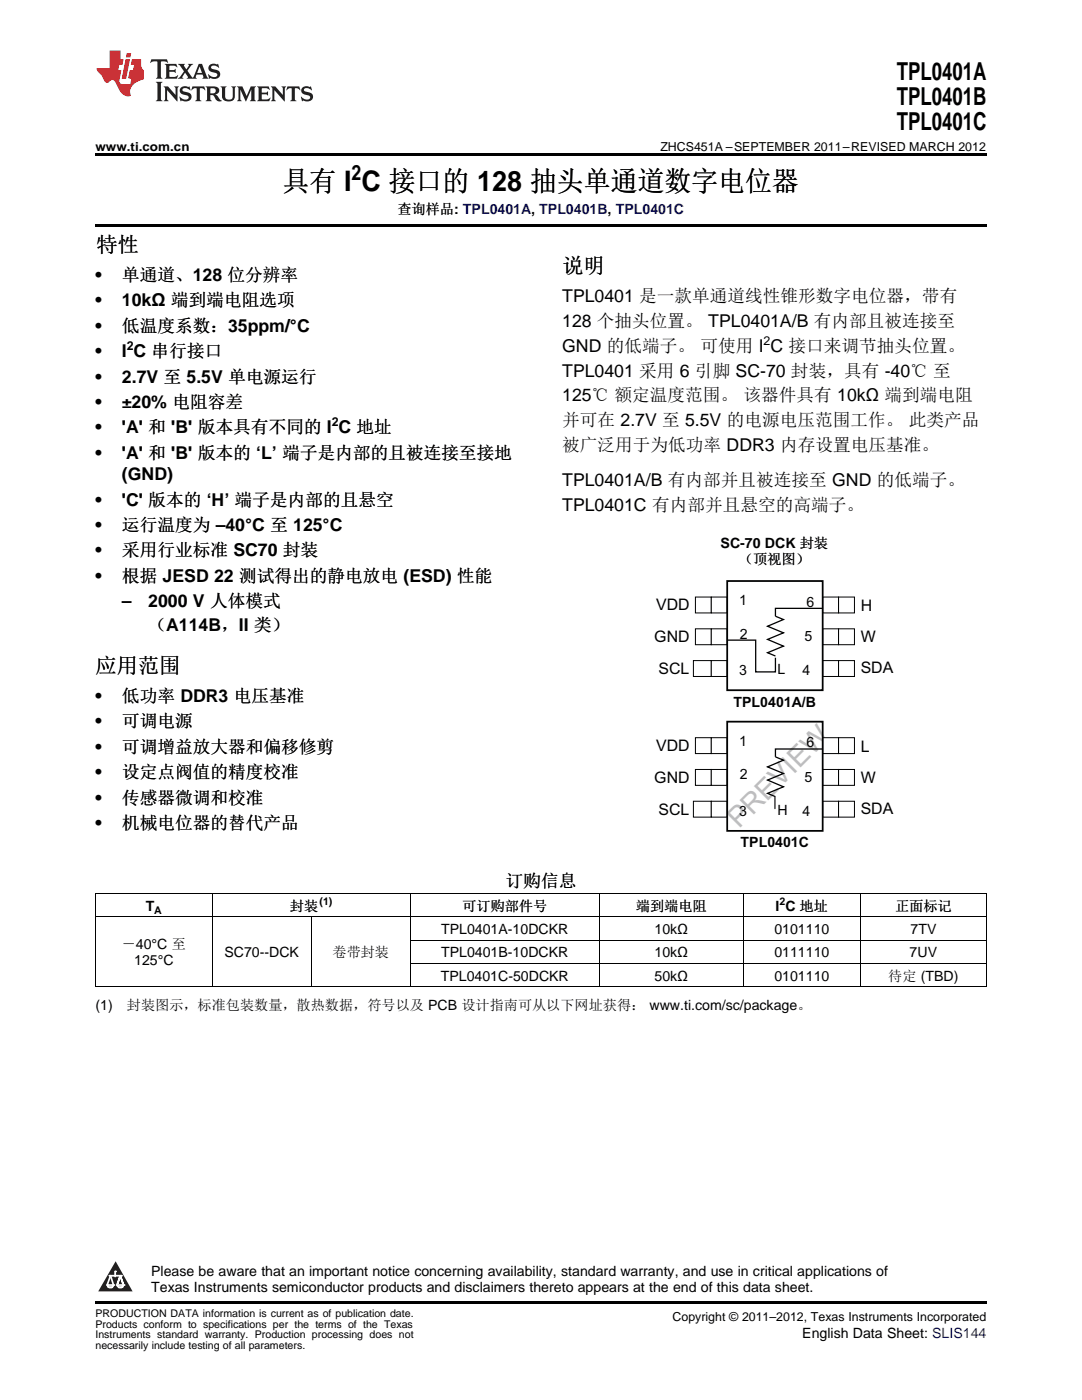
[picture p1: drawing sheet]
<svg xmlns="http://www.w3.org/2000/svg" width="216mm" height="279mm" viewBox="0 0 216 279" stroke-linecap="round" stroke-linejoin="round" font-family="sans-serif">
<path d="M30.2 11.8l-.2 .8a1.31 1.31 0 0 1 1.4-.3v2.9l-.3 .5h1.3l-.3-.5v-2.7l.3-.3a1.09 1.09 0 0 1 1.1 .4l-.2-.8zM32.9 12.8l.3 .4v2l-.3 .5h2.4l.2-.7a1.48 1.48 0 0 1-1.7 .3v-1l1 .1 .2 .2v-.9l-.2 .3h-1v-.7l.2-.2a1.73 1.73 0 0 1 1.4 .3l-.2-.6zM35.5 12.8l1.2 1.4-.7 1-.5 .5h1.1l-.2-.3 .5-.9 .6 .9-.2 .3h2l-.3-.3 .2-.5h1.2l.2 .5-.2 .3h1.2l-.3-.4-1-2.5h-.6l-1.3 2.7-1-1.4 1.1-1.3h-1l.2 .2-.5 .9-.5-.9 .2-.2zM39.8 13.3l.5 1.3h-1zM41.9 12.9a.83 .83 0 0 0-.3 1 .83 .83 0 0 0 .8 .5l.8 .2 .2 .3a1 1 0 0 1-1 .5 1 1 0 0 1-.8-.6l.1 .9 .2-.1a1.65 1.65 0 0 0 2-.5 .89 .89 0 0 0-.8-1.2l-.8-.2-.2-.3a.91 .91 0 0 1 1.6 .2l-.2-.8h-.4a1.34 1.34 0 0 0-1.2 .1zM31.1 16.3l.3 .5v2.9l-.3 .5h1.3l-.3-.5v-2.9l.3-.5zM32.7 17.2l.2 .5v2l-.2 .5h.9l-.3-.5 .1-1.7 2 2.2v-2.5l.3-.5h-.9l.2 .3v1.4l-1.5-1.7zM36.2 17.4a.83 .83 0 0 0-.3 .9 .83 .83 0 0 0 .8 .6l.8 .2 .2 .3a1 1 0 0 1-1 .5 1 1 0 0 1-.8-.6l.1 .9 .2-.1a1.66 1.66 0 0 0 2-.5 .89 .89 0 0 0-.9-1.2l-.7-.2-.2-.3a.91 .91 0 0 1 1.6 .2l-.2-.9-.4 .1a1.36 1.36 0 0 0-1.2 .1zM38.4 17.2l-.2 .9a.61 .61 0 0 1 1.1-.3v1.9l-.4 .5h1.3l-.3-.5v-1.9l.2-.2a.81 .81 0 0 1 .8 .5l-.1-.9zM41 17.2l.3 .5v2l-.3 .5h1.3l-.3-.3v-.9a.72 .72 0 0 1 .9 .6 .85 .85 0 0 0 1.4 .5l-.5-.3-.5-.7-.3-.3a.78 .78 0 0 0 .7-.7 .78 .78 0 0 0-.7-.8zM42 17.7l.2-.1a.6 .6 0 0 1 .7 .1 .6 .6 0 0 1 .1 .7l-.2 .2h-.8zM44 17.2l.3 .3a3.4 3.4 0 0 0 .3 2.4 1.57 1.57 0 0 0 2.2-.3l.1-2.1 .2-.3h-1l.3 .5v1.5a.76 .76 0 0 1-.7 .7 .76 .76 0 0 1-.8-.7v-1.5l.3-.5zM47.3 17.2l.3 .5v2l-.3 .5h.9l-.2-.5v-1.8l1 2.3 1.1-2.3v1.8l-.2 .5h1.2l-.3-.5v-2l.3-.5h-1.1l-.8 2-.8-2zM51.3 17.2l.3 .5v2l-.3 .5h2.4l.2-.7a1.49 1.49 0 0 1-1.6 .3l-.1-1h1l.3 .3v-.9l-.3 .3h-1v-.7l.3-.2a1.73 1.73 0 0 1 1.4 .3l-.3-.7zM54.1 17.2l.3 .5v2l-.3 .5h1l-.4-.5 .1-1.7 2 2.2v-2.5l.3-.5h-.9l.2 .3v1.4l-1.5-1.7zM57.4 17.2l-.2 .9a.8 .8 0 0 1 1-.5v2.1l-.3 .5h1.3l-.4-.5v-1.9l.2-.2a.81 .81 0 0 1 .9 .5l-.2-.9zM60.4 17.4a.83 .83 0 0 0-.3 .9 .83 .83 0 0 0 .8 .6l.8 .2 .2 .3a1 1 0 0 1-1 .5 1 1 0 0 1-.8-.6l.2 .9 .1-.1a1.66 1.66 0 0 0 2-.5 .89 .89 0 0 0-.8-1.2l-.8-.2-.2-.3a.91 .91 0 0 1 1.6 .2l-.2-.9-.3 .1a1.35 1.35 0 0 0-1.3 .1z" fill="#231f20"/>
<path d="M21.9 10.1v3.5h-2.6a2.13 2.13 0 0 0 .9 1.4l.4 .6a.94 .94 0 0 0 1.1 .9 .75 .75 0 0 1 .6-.5 .75 .75 0 0 1 .7 .4l.5 1a2.1 2.1 0 0 0 2.6 1.7 2.2 2.2 0 0 1 1.7-3l.9-.3v-1.8a1.16 1.16 0 0 1-.5-1v-1.2h-1.9l-.2 1.2h.7l-.3 1h-.6l-.3 1.3v.3l.6 .1-.2 1.1h-.9a.93 .93 0 0 1-1.3-.8l.4-2h-.6l.2-1h.6l.3-1.2h-.6v-1.7zM25.1 11.8l-.8 3.9h.9l.7-3.9zM25.3 10.6l-.2 .9h.9l.2-.9z" fill="#ee1d23"/>
<path d="M23.1 251.7l3.4 6h-6.9z" fill="#231f20"/>
<path d="M21.4 256.5h1.2l-.3 .5h-.3a.55 .55 0 0 1-.6-.5z" fill-rule="evenodd" fill="#fff"/>
<path d="M21.4 256.5h1.2l-.3 .5h-.3a.55 .55 0 0 1-.6-.5z" fill="none" stroke="#231f20" stroke-width=".34"/>
<path d="M21.4 256.5h1.2l-.3 .5h-.5z" fill="none" stroke="#fff" stroke-width=".34"/>
<path d="M23 254.7h.1" fill="none" stroke="#fff" stroke-width=".34"/>
<path d="M23 253.7v1z" fill="#fff"/>
<path d="M23 253.7v1z" fill="none" stroke="#fff" stroke-width=".34"/>
<circle cx="23" cy="253.7" r=".17" fill="#fff"/>
<path d="M21.9 254.6h.1" fill="none" stroke="#fff" stroke-width=".34"/>
<path d="M21.9 254.6h2.3z" fill="#fff"/>
<path d="M21.9 254.6h2.3z" fill="none" stroke="#fff" stroke-width=".34"/>
<circle cx="24.2" cy="254.6" r=".17" fill="#fff"/>
<path d="M23.3 256.5h.1" fill="none" stroke="#fff" stroke-width=".34"/>
<path d="M24 254.6l-.7 1.9z" fill="#fff"/>
<path d="M24 254.6l-.7 1.9z" fill="none" stroke="#fff" stroke-width=".34"/>
<path d="M24 254.6l.7 1.9z" fill="#fff"/>
<path d="M24 254.6l.7 1.9z" fill="none" stroke="#fff" stroke-width=".34"/>
<path d="M24.6 256.5h.1" fill="none" stroke="#fff" stroke-width=".34"/>
<circle cx="21.4" cy="256.5" r=".17" fill="#fff"/>
<path d="M22.1 254.6l-.7 1.9z" fill="#fff"/>
<path d="M22.1 254.6l-.7 1.9z" fill="none" stroke="#fff" stroke-width=".34"/>
<path d="M22.1 254.6l.5 1.9z" fill="#fff"/>
<path d="M22.1 254.6l.5 1.9z" fill="none" stroke="#fff" stroke-width=".34"/>
<circle cx="22.6" cy="256.5" r=".17" fill="#fff"/>
<path d="M23.4 256.5h1.3a.65 .65 0 0 1-.7 .5 .65 .65 0 0 1-.6-.5z" fill-rule="evenodd" fill="#fff"/>
<path d="M23.4 256.5h1.3a.65 .65 0 0 1-.7 .5 .65 .65 0 0 1-.6-.5z" fill="none" stroke="#231f20" stroke-width=".34"/>
<path d="M23.4 256.5h1.3l-.4 .5h-.6z" fill="none" stroke="#fff" stroke-width=".34"/>
<path d="M23.3 256.5h.1" fill="none" stroke="#fff" stroke-width=".34"/>
<circle cx="24.7" cy="256.5" r=".17" fill="#fff"/>
<g fill="#fff">
<path d="M145.1 116h19.1v21.7h-19.1z" fill-rule="evenodd"/>
<path d="M138.8 119.2h3.1v3.1h-3.1z" fill-rule="evenodd"/>
</g>
<path d="M138.8 119.2h3.1v3.1h-3.1z" fill="none" stroke="#010202" stroke-width=".2"/>
<path d="M141.9 119.2h3.2v3.1h-3.2z" fill-rule="evenodd" fill="#fff"/>
<path d="M141.9 119.2h3.2v3.1h-3.2z" fill="none" stroke="#010202" stroke-width=".2"/>
<path d="M138.8 125.5h3.1v3.2h-3.1z" fill-rule="evenodd" fill="#fff"/>
<path d="M138.8 125.5h3.1v3.2h-3.1z" fill="none" stroke="#010202" stroke-width=".2"/>
<path d="M141.9 125.5h3.2v3.2h-3.2z" fill-rule="evenodd" fill="#fff"/>
<path d="M141.9 125.5h3.2v3.2h-3.2z" fill="none" stroke="#010202" stroke-width=".2"/>
<path d="M138.4 131.8h3.5v3.2h-3.5z" fill-rule="evenodd" fill="#fff"/>
<path d="M138.4 131.8h3.5v3.2h-3.5z" fill="none" stroke="#010202" stroke-width=".2"/>
<path d="M141.9 131.8h3.2v3.2h-3.2z" fill-rule="evenodd" fill="#fff"/>
<path d="M141.9 131.8h3.2v3.2h-3.2z" fill="none" stroke="#010202" stroke-width=".2"/>
<path d="M164.2 119.2h3.1v3.1h-3.1z" fill-rule="evenodd" fill="#fff"/>
<path d="M164.2 119.2h3.1v3.1h-3.1z" fill="none" stroke="#010202" stroke-width=".2"/>
<path d="M167.3 119.2h3.2v3.1h-3.2z" fill-rule="evenodd" fill="#fff"/>
<path d="M167.3 119.2h3.2v3.1h-3.2z" fill="none" stroke="#010202" stroke-width=".2"/>
<path d="M164.2 125.5h3.1v3.2h-3.1z" fill-rule="evenodd" fill="#fff"/>
<path d="M164.2 125.5h3.1v3.2h-3.1z" fill="none" stroke="#010202" stroke-width=".2"/>
<path d="M167.3 125.5h3.2v3.2h-3.2z" fill-rule="evenodd" fill="#fff"/>
<path d="M167.3 125.5h3.2v3.2h-3.2z" fill="none" stroke="#010202" stroke-width=".2"/>
<path d="M164.2 131.8h3.1v3.2h-3.1z" fill-rule="evenodd" fill="#fff"/>
<path d="M164.2 131.8h3.1v3.2h-3.1z" fill="none" stroke="#010202" stroke-width=".2"/>
<path d="M167.3 131.8h3.2v3.2h-3.2z" fill-rule="evenodd" fill="#fff"/>
<path d="M167.3 131.8h3.2v3.2h-3.2z" fill="none" stroke="#010202" stroke-width=".2"/>
<path d="M145.1 127.8h5.7v6.3h3.9v-2.8M164.2 121.4h-9.5v1.6l1.6 .6-3.1 1.4 3.1 1.3-3.1 1.3 3.1 1.4-3.1 1.3 1.5 .6" fill="none" stroke="#010202" stroke-width=".26"/>
<path d="M145.1 116h19.1v21.7h-19.1z" fill="none" stroke="#010202" stroke-width=".35"/>
<path d="M138.8 147.2h3.1v3.2h-3.1z" fill-rule="evenodd" fill="#fff"/>
<path d="M138.8 147.2h3.1v3.2h-3.1z" fill="none" stroke="#010202" stroke-width=".2"/>
<path d="M141.9 147.2h3.2v3.2h-3.2z" fill-rule="evenodd" fill="#fff"/>
<path d="M141.9 147.2h3.2v3.2h-3.2z" fill="none" stroke="#010202" stroke-width=".2"/>
<path d="M138.8 153.6h3.1v3.1h-3.1z" fill-rule="evenodd" fill="#fff"/>
<path d="M138.8 153.6h3.1v3.1h-3.1z" fill="none" stroke="#010202" stroke-width=".2"/>
<path d="M141.9 153.6h3.2v3.1h-3.2z" fill-rule="evenodd" fill="#fff"/>
<path d="M141.9 153.6h3.2v3.1h-3.2z" fill="none" stroke="#010202" stroke-width=".2"/>
<path d="M138.4 159.9h3.5v3.2h-3.5z" fill-rule="evenodd" fill="#fff"/>
<path d="M138.4 159.9h3.5v3.2h-3.5z" fill="none" stroke="#010202" stroke-width=".2"/>
<path d="M141.9 159.9h3.2v3.2h-3.2z" fill-rule="evenodd" fill="#fff"/>
<path d="M141.9 159.9h3.2v3.2h-3.2z" fill="none" stroke="#010202" stroke-width=".2"/>
<path d="M164.2 147.2h3.1v3.2h-3.1z" fill-rule="evenodd" fill="#fff"/>
<path d="M164.2 147.2h3.1v3.2h-3.1z" fill="none" stroke="#010202" stroke-width=".2"/>
<path d="M167.3 147.2h3.2v3.2h-3.2z" fill-rule="evenodd" fill="#fff"/>
<path d="M167.3 147.2h3.2v3.2h-3.2z" fill="none" stroke="#010202" stroke-width=".2"/>
<path d="M164.2 153.6h3.1v3.1h-3.1z" fill-rule="evenodd" fill="#fff"/>
<path d="M164.2 153.6h3.1v3.1h-3.1z" fill="none" stroke="#010202" stroke-width=".2"/>
<path d="M167.3 153.6h3.2v3.1h-3.2z" fill-rule="evenodd" fill="#fff"/>
<path d="M167.3 153.6h3.2v3.1h-3.2z" fill="none" stroke="#010202" stroke-width=".2"/>
<path d="M164.2 159.9h3.1v3.2h-3.1z" fill-rule="evenodd" fill="#fff"/>
<path d="M164.2 159.9h3.1v3.2h-3.1z" fill="none" stroke="#010202" stroke-width=".2"/>
<path d="M167.3 159.9h3.2v3.2h-3.2z" fill-rule="evenodd" fill="#fff"/>
<path d="M167.3 159.9h3.2v3.2h-3.2z" fill="none" stroke="#010202" stroke-width=".2"/>
<path d="M164.2 149.5h-9.5v1.6l1.6 .6-3.1 1.4 3.1 1.3-3.1 1.3 3.1 1.3-3.1 1.3 1.5 .7" fill="none" stroke="#010202" stroke-width=".26"/>
<path d="M145.1 144h19.1v21.8h-19.1z" fill="none" stroke="#010202" stroke-width=".35"/>
<path d="M154.6 159.1v2.3" fill="none" stroke="#231f20" stroke-width=".26"/>
<path d="M19 30.6h177.8v.5h-177.8zM19 44.7h177.8v.5h-177.8zM19 259.7h177.8v.5h-177.8z" fill="#000"/>
<g fill="none" stroke="#000" stroke-width=".2">
<path d="M19 178.3h177.8M19.1 178.4v18.6M42.3 178.4v18.6M81.8 178.4v18.6M119.5 178.4v18.6M148.3 178.4v18.6M171.6 178.4v18.6M196.8 178.4v18.6M19 196.9h177.8M19 183h177.8M62.1 183v14M81.9 192.3h114.9"/>
<path d="M81.9 187.6h114.9"/>
</g>
<text font-size="5.6" x="56.4" y="38.1">具有 I C 接口的 128 抽头单通道数字电位器</text>
<text font-size="5.6" fill="#bcbdc0" x="147.5" y="165.5" transform="rotate(-45 147.5 165.5)">PREVIEW</text>
<g font-size="4.9">
<text x="178.9" y="16">TPL0401A</text>
<text x="178.9" y="21">TPL0401B</text>
<text x="178.9" y="25.9">TPL0401C</text>
</g>
<g font-size="4.2">
<text x="70.2" y="35.8">2</text>
<text x="19.2" y="50.3">特性</text>
<text x="112.2" y="54.5">说明</text>
<text x="19" y="134.3">应用范围</text>
</g>
<g font-size="3.5">
<text x="19" y="56">•</text>
<text x="24.3" y="56">单通道、128 位分辨率</text>
<text x="19" y="61.1">•</text>
<text x="24.3" y="61.1">10kΩ 端到端电阻选项</text>
<text x="112.2" y="60.3">TPL0401 是一款单通道线性锥形数字电位器，带有</text>
<text x="112.2" y="65.3">128 个抽头位置。 TPL0401A/B 有内部且被连接至</text>
<text x="19" y="66.2">•</text>
<text x="19" y="71.3">•</text>
<text x="24.3" y="66.2">低温度系数：35ppm/°C</text>
<text x="24.3" y="71.3">I C 串行接口</text>
<text x="112.2" y="70.2">GND 的低端子。 可使用 I C 接口来调节抽头位置。</text>
<text x="19" y="76.3">•</text>
<text x="24.3" y="76.3">2.7V 至 5.5V 单电源运行</text>
<text x="112.2" y="75.1">TPL0401 采用 6 引脚 SC-70 封装，具有 -40℃ 至</text>
<text x="19" y="81.4">•</text>
<text x="24.3" y="81.4">±20% 电阻容差</text>
<text x="112.2" y="80.1">125℃ 额定温度范围。 该器件具有 10kΩ 端到端电阻</text>
<text x="19" y="86.5">•</text>
<text x="24.3" y="86.5">'A' 和 'B' 版本具有不同的 I C 地址</text>
<text x="112.2" y="85">并可在 2.7V 至 5.5V 的电源电压范围工作。 此类产品</text>
<text x="112.2" y="90">被广泛用于为低功率 DDR3 内存设置电压基准。</text>
<text x="19" y="91.6">•</text>
<text x="24.3" y="91.6">'A' 和 'B' 版本的 ‘L’ 端子是内部的且被连接至接地</text>
<text x="24.3" y="95.8">(GND)</text>
<text x="19" y="100.9">•</text>
<text x="24.3" y="100.9">'C' 版本的 ‘H’ 端子是内部的且悬空</text>
<text x="112.2" y="97">TPL0401A/B 有内部并且被连接至 GND 的低端子。</text>
<text x="112.2" y="102">TPL0401C 有内部并且悬空的高端子。</text>
<text x="19" y="106">•</text>
<text x="24.3" y="106">运行温度为 –40°C 至 125°C</text>
<text x="19" y="111.1">•</text>
<text x="24.3" y="111.1">采用行业标准 SC70 封装</text>
<text x="19" y="116.1">•</text>
<text x="24.3" y="116.1">根据 JESD 22 测试得出的静电放电 (ESD) 性能</text>
<text x="24.3" y="121.2">–</text>
<text x="29.6" y="121.2">2000 V 人体模式</text>
<text x="29.6" y="125.9">（A114B，II 类）</text>
<text x="19" y="140.1">•</text>
<text x="24.3" y="140.1">低功率 DDR3 电压基准</text>
<text x="19" y="145.1">•</text>
<text x="24.3" y="145.1">可调电源</text>
<text x="19" y="150.2">•</text>
<text x="19" y="155.3">•</text>
<text x="24.3" y="150.2">可调增益放大器和偏移修剪</text>
<text x="24.3" y="155.3">设定点阀值的精度校准</text>
<text x="19" y="160.4">•</text>
<text x="24.3" y="160.4">传感器微调和校准</text>
<text x="19" y="165.5">•</text>
<text x="24.3" y="165.5">机械电位器的替代产品</text>
<text x="100.9" y="177.1">订购信息</text>
</g>
<g font-size="3.2" fill="#010202">
<text x="130.9" y="121.8">VDD</text>
<text x="171.7" y="122">H</text>
<text x="130.6" y="128.2">GND</text>
<text x="171.7" y="128.2">W</text>
<text x="131.4" y="134.5">SCL</text>
<text x="171.7" y="134.3">SDA</text>
<text x="130.9" y="149.9">VDD</text>
<text x="171.7" y="150.1">L</text>
<text x="130.6" y="156.2">GND</text>
<text x="171.7" y="156.2">W</text>
<text x="131.4" y="162.6">SCL</text>
<text x="171.7" y="162.4">SDA</text>
</g>
<g font-size="2.8">
<text x="79.3" y="42.7">查询样品: TPL0401A, TPL0401B, TPL0401C</text>
<text x="143.8" y="109.4">SC-70 DCK 封装</text>
<text x="147.5" y="112.5">（顶视图）</text>
<text x="29.1" y="181.8">T</text>
<text x="57.9" y="181.8">封装</text>
<text x="92.3" y="181.8">可订购部件号</text>
<text x="126.9" y="181.8">端到端电阻</text>
<text x="154.8" y="181.8">I C 地址</text>
<text x="178.6" y="181.8">正面标记</text>
<text x="24.3" y="189.5">－40°C 至</text>
<text x="44.8" y="191.1">SC70--DCK</text>
<text x="66.4" y="191.1">卷带封装</text>
<text x="88" y="186.4">TPL0401A-10DCKR</text>
<text x="88" y="191.1">TPL0401B-10DCKR</text>
<text x="130.6" y="186.4">10kΩ</text>
<text x="130.6" y="191.1">10kΩ</text>
<text x="154.5" y="186.4">0101110</text>
<text x="154.5" y="191.1">0111110</text>
<text x="181.5" y="191.1">7UV</text>
<text x="181.7" y="186.4">7TV</text>
<text x="26.8" y="192.7">125°C</text>
<text x="87.9" y="195.7">TPL0401C-50DCKR</text>
<text x="130.6" y="195.7">50kΩ</text>
<text x="154.5" y="195.7">0101110</text>
<text x="177.2" y="195.7">待定 (TBD)</text>
<text x="19" y="201.6">(1)</text>
<text x="25.3" y="201.6">封装图示，标准包装数量，散热数据，符号以及 PCB 设计指南可从以下网址获得： www.ti.com/sc/package。</text>
<text x="30.2" y="254.7">Please be aware that an important notice concerning availability, standard warranty, and use in critical applications of</text>
<text x="30.2" y="257.9">Texas Instruments semiconductor products and disclaimers thereto appears at the end of this data sheet.</text>
<text x="160.1" y="267.1">English Data Sheet: SLIS144</text>
</g>
<g font-size="2.8" fill="#010202">
<text x="147.5" y="120.8">1</text>
<text x="161" y="121.1">6</text>
<text x="147.6" y="127.4">2</text>
<text x="160.6" y="127.9">5</text>
<text x="147.5" y="134.7">3</text>
<text x="155.2" y="134.6">L</text>
<text x="160.2" y="134.7">4</text>
<text x="146.4" y="141">TPL0401A/B</text>
<text x="147.5" y="148.9">1</text>
<text x="161" y="149.2">6</text>
<text x="147.6" y="155.5">2</text>
<text x="160.6" y="156">5</text>
<text x="147.5" y="162.8">3</text>
<text x="155.2" y="162.7">H</text>
<text x="160.2" y="162.8">4</text>
<text x="147.8" y="169.1">TPL0401C</text>
</g>
<g font-size="2.5">
<text x="19" y="30.1">www.ti.com.cn</text>
<text x="131.8" y="30.1">ZHCS451A –SEPTEMBER 2011–REVISED MARCH 2012</text>
<text x="25.3" y="69.8">2</text>
<text x="152.4" y="68.8">2</text>
<text x="66.2" y="85.1">2</text>
<text x="134.2" y="263.6">Copyright © 2011–2012, Texas Instruments Incorporated</text>
</g>
<g font-size="2.1">
<text x="30.8" y="182.3">A</text>
<text x="63.7" y="180.6">(1)</text>
<text x="155.5" y="180.6">2</text>
<text x="19" y="262.9">PRODUCTION DATA information is current as of publication date.</text>
<text x="19" y="265">Products conform to specifications per the terms of the Texas</text>
<text x="19" y="267.1">Instruments standard warranty. Production processing does not</text>
<text x="19" y="269.2">necessarily include testing of all parameters.</text>
</g>
</svg>
